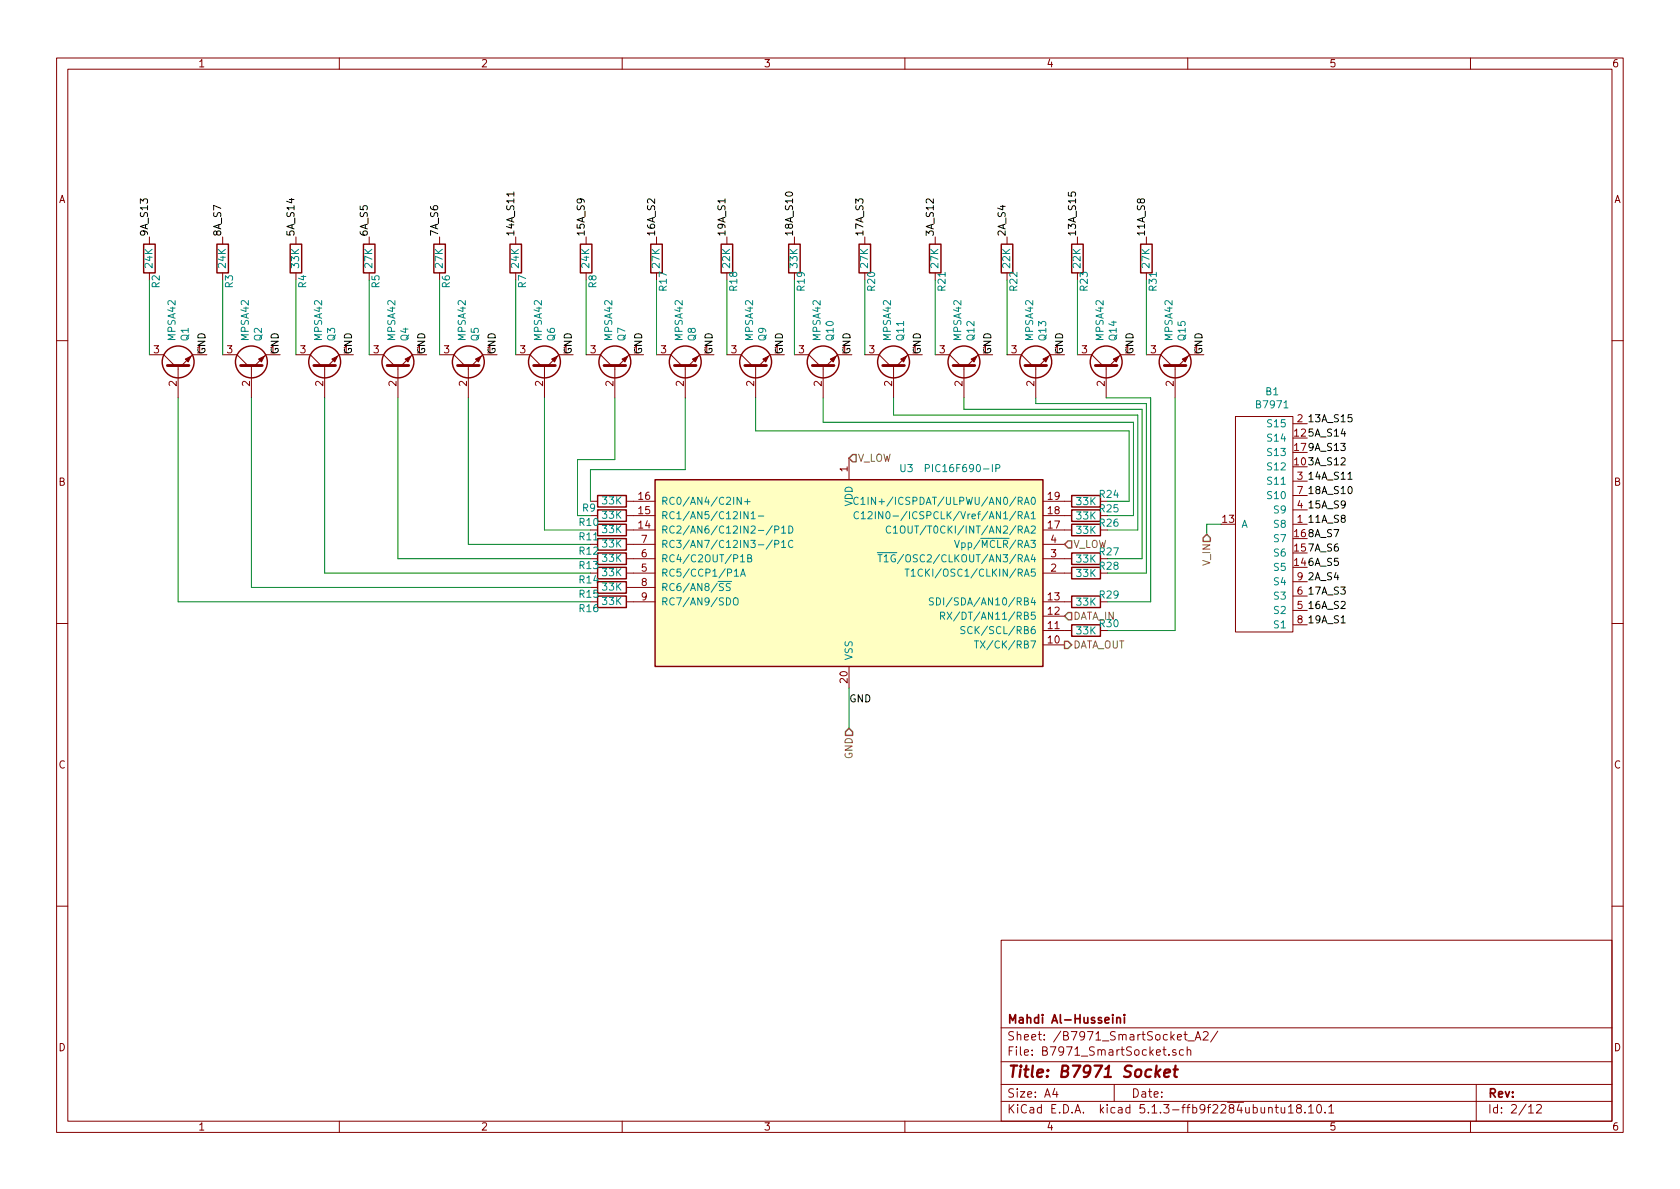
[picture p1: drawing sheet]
<svg xmlns="http://www.w3.org/2000/svg" width="297mm" height="210mm" viewBox="0 0 297 210" stroke-linecap="round" stroke-linejoin="round" font-family="sans-serif">
<g fill="none" stroke="#840000" stroke-width=".18">
<path d="M10 10.3h277v189.9h-277zM12 12.2h273v186.1h-273zM60 10.3v1.9M110 10.3v1.9M160 10.3v1.9M210 10.3v1.9M260 10.3v1.9M26.4 41.9v1.3M39.4 41.9v1.3M52.3 41.9v1.3M65.3 41.9v1.3M77.7 41.9v1.3"/>
<path d="M91.2 41.9v1.3M103.6 41.9v1.3M116.1 41.9v1.3M128.5 41.9v1.3M140.5 41.9v1.3M152.9 41.9v1.3M165.4 41.9v1.3M178.1 41.9v1.3M190.5 41.9v1.3M202.7 41.9v1.3M10 60.2h2M26.4 62.7h2.6l1.9 1.9"/>
<path d="M31.5 64.6v5.8M36.6 62.7h-2.6l-1.9 1.9M39.4 62.7h2.5l1.9 1.9M44.4 64.6v5.8M49.5 62.7h-2.5l-1.9 1.9M52.3 62.7h2.6l1.9 1.9M57.4 64.6v5.8M62.5 62.7h-2.6l-1.9 1.9M65.3 62.7h2.5l1.9 1.9M70.4 64.6v5.8M75.4 62.7h-2.5l-1.9 1.9M77.7 62.7h2.6l1.9 1.9"/>
<path d="M82.8 64.6v5.8M87.9 62.7h-2.6l-1.9 1.9M91.2 62.7h2.5l1.9 1.9M96.3 64.6v5.8M101.3 62.7h-2.5l-1.9 1.9M103.6 62.7h2.6l1.9 1.9M108.7 64.6v5.8M113.8 62.7h-2.5l-2 1.9M116.1 62.7h2.5l1.9 1.9M121.2 64.6v5.8M126.2 62.7h-2.5l-1.9 1.9M128.5 62.7h2.6l1.9 1.9"/>
<path d="M133.6 64.6v5.8M138.7 62.7h-2.6l-1.9 1.9M140.5 62.7h2.5l1.9 1.9M145.5 64.6v5.8M150.6 62.7h-2.5l-1.9 1.9M152.9 62.7h2.5l2 1.9M158 64.6v5.8M163.1 62.7h-2.6l-1.9 1.9M165.4 62.7h2.5l1.9 1.9M170.4 64.6v5.8M175.5 62.7h-2.5l-1.9 1.9M178.1 62.7h2.5l1.9 1.9"/>
<path d="M183.1 64.6v5.8M188.2 62.7h-2.5l-1.9 1.9M190.5 62.7h2.5l1.9 1.9M195.6 64.6v5.8M200.7 62.7h-2.6l-1.9 1.9M202.7 62.7h2.5l1.9 1.9M207.8 64.6v5.8M212.9 62.7h-2.6l-1.9 1.9M218.4 73.7h10.2v38.1h-10.2zM228.6 74.9h2.5M285 60.2h2M110.7 91.2h5.1"/>
<path d="M110.7 98.8h5.1M110.7 96.3h5.1M110.7 93.7h5.1M110.7 88.6h5.1M150.1 81v3.8M184.4 91.2h5.1M184.4 98.8h5.1M184.4 96.3h3.8M184.4 93.7h5.1M184.4 88.6h5.1M228.6 92.7h2.5M228.6 85.1h2.5"/>
<path d="M228.6 90.2h2.5M228.6 87.6h2.5M10 110.3h2M110.7 101.3h5.1M110.7 106.4h5.1M110.7 103.9h5.1M150.1 117.9v3.8M184.4 101.3h5.1M184.4 106.4h5.1M184.4 111.5h5.1M184.4 114h3.8M184.4 109h3.8"/>
<path d="M228.6 107.9h2.5M228.6 105.4h2.5M228.6 110.5h2.5M228.6 102.9h2.5M285 110.3h2M10 160.2h2M177 166.3h108v32h-108zM285 160.2h2M60 198.3v1.9M110 198.3v1.9M160 198.3v1.9M177 194.8h108"/>
<path d="M177 191.8h108M177 187.8h108M177 181.8h108M186.5 192.5l-.4 1h1M186.8 193v1M197 191.8v3M205.6 185.6h.6M205.8 185.1v1.3l.4 .2M206.7 186.5v.1M207.9 185.7a.37 .37 0 0 0-.6 .1l.1 .2 .5 .2 .1 .1-.3 .3-.4-.1M209.2 185.7l-.4-.1-.3 .3 .1 .6 .2 .1 .4-.1M209.3 182.9h.6"/>
<path d="M209.5 182.4v1.3l.4 .2M209.9 185.7h.1a.37 .37 0 0 1 .5 .1v.8M209.9 185.1v1.5M210 198.3v1.9M210 184.1h1.2M211.3 183.9l.5-1.5 .5 1.5M211.5 183.5h.7M212.8 182.6l.2-.2h.3l.2 .2 .1 .2-.9 1.1h.9M215.3 182.3l-1.3 2M224.3 196l.2-.2 .4 .1v.9M225.5 195.8h.5M225.7 195.3v1.3l.3 .2"/>
<path d="M226.5 195.8v.8a.37 .37 0 0 0 .7 .1M227.2 195.8v1M227.8 195.8l.4-.5v1.5M227.8 196.8h.9M229.5 196l-.3-.3 .1-.2 .2-.2 .4 .1 .2 .2-.1 .2-.6 .2a.48 .48 0 0 0-.1 .7l.2 .1 .5-.1a.48 .48 0 0 0-.1-.7h-.1M230.7 196.7v.1M231.4 195.8l.4-.5v1.5M231.4 196.8h.8M232.9 195.5l.4-.2a.94 .94 0 0 1 0 1.5 .79 .79 0 0 1-.4-1.3zM234.3 196.7v.1M234.9 195.8l.5-.5v1.5M234.9 196.8h.9"/>
<path d="M260 198.3v1.9M261 191.8v6.5M270.3 195.8l.4-.5v1.5M270.3 196.8h.8M271.7 195.5l.2-.2h.4l.2 .5-.9 1h.9"/>
</g>
<path d="M204.5 189.7l.5 .7M205.2 189.1l-.9 .8M205.9 189.8l1-.2-.1-.4-.6-.1-.3 .3v.9l.2 .1 .6-.1M207.5 189.1h.8M207.8 188.4l-.2 1.8 .1 .1 .4 .1" fill="none" stroke="#840000" stroke-width=".41"/>
<path d="M196.7 179.4v.2M196.7 179.9v1M197.5 179.9v1M198.8 179.4v.2M198.8 179.9v1M197.5 180.1l.2-.2 .3 .1 .1 .9" fill="none" stroke="#840000" stroke-width=".3"/>
<g fill="none" stroke="#840000" stroke-width=".25">
<path d="M25.4 43.2h2v5.1h-2zM38.4 43.2h2v5.1h-2zM51.3 43.2h2v5.1h-2zM64.3 43.2h2v5.1h-2zM76.7 43.2h2v5.1h-2zM90.2 43.2h2v5.1h-2zM102.6 43.2h2v5.1h-2zM115.1 43.2h2v5.1h-2zM127.5 43.2h2v5.1h-2zM139.4 43.2h2.1v5.1h-2.1zM151.9 43.2h2v5.1h-2zM164.3 43.2h2.1v5.1h-2.1z"/>
<path d="M177 43.2h2.1v5.1h-2.1zM189.5 43.2h2v5.1h-2zM201.7 43.2h2v5.1h-2zM105.7 97.8h5v2h-5zM105.7 95.2h5v2.1h-5zM105.7 92.7h5v2h-5zM105.7 90.2h5v2h-5zM105.7 87.6h5v2.1h-5zM115.8 84.8h68.6v33.1h-68.6zM189.5 90.2h5.1v2h-5.1zM189.5 97.8h5.1v2h-5.1zM189.5 92.7h5.1v2h-5.1z"/>
<path d="M189.5 87.6h5.1v2.1h-5.1zM105.7 100.3h5v2.1h-5zM105.7 105.4h5v2h-5zM105.7 102.9h5v2h-5zM189.5 110.5h5.1v2h-5.1zM189.5 105.4h5.1v2h-5.1zM189.5 100.3h5.1v2.1h-5.1z"/>
<circle cx="31.5" cy="64" r="2.82"/>
<circle cx="44.4" cy="64" r="2.82"/>
<circle cx="57.4" cy="64" r="2.82"/>
<circle cx="70.4" cy="64" r="2.82"/>
<circle cx="82.8" cy="64" r="2.82"/>
<circle cx="96.3" cy="64" r="2.82"/>
<circle cx="108.7" cy="64" r="2.82"/>
<circle cx="121.2" cy="64" r="2.82"/>
<circle cx="133.6" cy="64" r="2.82"/>
<circle cx="145.5" cy="64" r="2.82"/>
<circle cx="158" cy="64" r="2.82"/>
<circle cx="170.4" cy="64" r="2.82"/>
<circle cx="183.1" cy="64" r="2.82"/>
<circle cx="195.6" cy="64" r="2.82"/>
<circle cx="207.8" cy="64" r="2.82"/>
</g>
<g fill="none" stroke="#840000" stroke-width=".51">
<path d="M29.6 64.6h3.8M42.5 64.6h3.9M55.5 64.6h3.8M68.5 64.6h3.8M80.9 64.6h3.8M94.4 64.6h3.8M106.8 64.6h3.8M119.3 64.6h3.8M131.7 64.6h3.8M143.6 64.6h3.8M156.1 64.6h3.8M168.5 64.6h3.8"/>
<path d="M181.2 64.6h3.8M193.7 64.6h3.8M205.9 64.6h3.8"/>
</g>
<g fill="#840000" stroke="#840000" stroke-width=".18">
<path d="M71.6 63.5l1-.5-.5 1z"/>
<path d="M58.7 63.5l1-.5-.5 1z"/>
<path d="M45.7 63.5l1-.5-.5 1z"/>
<path d="M32.8 63.5l1-.5-.5 1z"/>
<path d="M196.8 63.5l1.1-.5-.5 1z"/>
<path d="M171.7 63.5l1-.5-.5 1z"/>
<path d="M209 63.5l1.1-.5-.6 1z"/>
<path d="M84.1 63.5l1-.5-.5 1z"/>
<path d="M97.5 63.5l1.1-.5-.6 1z"/>
<path d="M110 63.5l1-.5-.5 1z"/>
<path d="M122.4 63.5l1-.5-.5 1z"/>
<path d="M134.9 63.5l1-.5-.5 1z"/>
<path d="M146.8 63.5l1-.5-.5 1z"/>
<path d="M159.3 63.5l1-.5-.5 1z"/>
<path d="M184.4 63.5l1-.5-.5 1z"/>
</g>
<g fill="none" stroke="#008484" stroke-width=".18">
<path d="M227 72.1h.7M130.9 98.4l.4-.3v1.3M130.9 99.4h.7M131.1 87.9v1.3l-.8-1.3v1.3M131.6 88.7h1M132.2 88.2v1M132.2 98.7l.5-.1 .2-.2-.1-.2-.6-.1v1.3h.5l.2-.2v-.3l-.3-.2M132.3 90.5v1.2l-.8-1.2v1.2M132.8 90.8l.4-.3v1.2M132.8 91.7h.7M134.1 91.3h1M136.6 93l-1.1 1.6"/>
<path d="M136.6 95.5l-1.1 1.6M137 93.7l.6-.1 .1-.2-.1-.3-.1-.1h-.5v1.3M137 96.2h.6l.1-.2-.1-.3-.1-.2h-.5v1.3M138.2 93.4l.4-.4v1.3M138.2 95.9l.4-.4v1.3M138.2 94.3h.7M138.2 96.8h.7M139.5 93a.64 .64 0 0 1 .7 .6 .64 .64 0 0 1-.7 .7zM140.2 95.7a.6 .6 0 0 0-.8 .4 .6 .6 0 0 0 .6 .7l.2-.1M151.7 88.1a.51 .51 0 0 0-.6 0 .51 .51 0 0 0-.1 .6 .46 .46 0 0 0 .2 .5 .46 .46 0 0 0 .5-.1M151.8 90.6a.6 .6 0 0 0-.9 .4 .6 .6 0 0 0 .6 .7l.3-.1M152.2 88.3l.4-.4v1.3"/>
<path d="M152.2 89.2h.7M152.3 90.8l.3-.3v1.2M152.3 91.7h.7M153.5 90.6l.5-.1 .2 .3v.2l-.8 .7h.8M153.5 87.9v1.3M154.8 90.5v1.2M154.8 87.9v1.3l-.7-1.3v1.3M155.1 97.7h3.5M155.2 98.1h.8M155.6 98.1v1.3M156.1 90.5v1.2l-.8-1.2v1.2M156.3 98.4l.4-.3v1.3"/>
<path d="M156.3 99.4h.7M157.5 93.1a.6 .6 0 0 0-.9 .4 .6 .6 0 0 0 .6 .8l.3-.1M158 93.4l.3-.4v1.3M158 94.3h.7M158.3 98.2a.59 .59 0 0 0-.8 .5 .59 .59 0 0 0 .8 .6v-.5h-.2M159.2 93.2l.3-.2a.45 .45 0 0 1 .5 .4v.4l-.2 .4h-.4a1.07 1.07 0 0 1-.2-1zM163.6 82.8l.6-.1 .1-.1v-.3l-.2-.2h-.5v1.3M168.8 95.5l.4 1.3 .4-1.3M176.1 82.8l.6-.1v-.4l-.1-.2h-.5v1.3M126.9 102.8h2.5M127.9 103.2h-.5l-.1 .1-.1 .2 .1 .2 .5 .2 .1 .3-.2 .2h-.5M129.1 103.2h-.5l-.2 .1v.4l.6 .2 .1 .3-.2 .2h-.5"/>
<path d="M129.7 105.9a.45 .45 0 0 1 .8 0 .88 .88 0 0 1-.3 1.1l-.4-.1a1.07 1.07 0 0 1-.1-1zM129.8 101l.4-.4v1.3M129.8 101.9h.8M130.9 101.9l.5-1.3 .4 1.3M131.1 101.5h.5M160 100.6h.7M160.4 100.6v1.3M161.1 101l.4-.4v1.3M161.1 101.9h.7M163.1 100.8a.6 .6 0 0 0-.8 .4 .6 .6 0 0 0 .6 .7l.2-.1M165 105.8l-.5-.1-.1 .1v.4l.5 .2 .1 .4-.2 .2-.5-.1M165.6 105.7a.64 .64 0 0 1 .7 .6 .64 .64 0 0 1-.7 .7z"/>
<path d="M166.3 108.9l.7-.1v-.4l-.2-.2h-.5v1.3M166.6 108.9l.4 .6M167.5 108.2l.8 1.3M168.3 108.2l-.8 1.3M170.6 110.9l-.5-.1-.2 .1v.4l.6 .2 .1 .3-.2 .3-.5-.1M172.3 113.3h.7M172.6 113.3v1.3M173.3 113.3l.9 1.3M174.2 113.3l-.9 1.3"/>
</g>
<path d="M115.8 84.8h68.6v33.1h-68.6z" fill="#ffffc2" stroke="#ffffc2" stroke-width=".18"/>
<g fill="none" stroke="#008400" stroke-width=".18">
<path d="M26.4 49.5v13.2M39.4 49.5v13.2M52.3 49.5v13.2M65.3 49.5v13.2M77.7 49.5v13.2M91.2 49.5v13.2M103.6 49.5v13.2M116.1 49.5v13.2M128.5 49.5v13.2M140.5 49.5v13.2M152.9 49.5v13.2M165.4 49.5v13.2"/>
<path d="M178.1 49.5v13.2M190.5 49.5v13.2M202.7 49.5v13.2M31.5 70.4v36h72.9M44.4 70.4v33.5h60M57.4 70.4v30.9h47M70.4 70.4v28.4h34M82.8 70.4v25.9h21.6M96.3 70.4v23.3h8.1M108.7 70.4v10.9h-6.6v9.9M121.2 70.4v12.7h-16.8v5.5M133.6 70.4v5.8h66v12.4h-3.8"/>
<path d="M145.5 70.4v4.3h54.9v16.5h-4.6M158 70.4v3h43.2v20.3h-5.4M170.4 70.4v2h31.5v26.4h-6.1M183.1 70.4v1h19.6v29.9h-6.9M195.6 70.4h7.9v36h-7.7M207.8 70.4v41.1h-12M215.9 92.7h-2.5v1.8M150.1 121.7v7.1"/>
</g>
<path d="M150.7 80.4h.7v1.3h-.7l-.6-.7zM188.8 95.6h.7v1.3h-.7l-.6-.6zM213.4 94.5l.6 .6v.7h-1.3v-.7zM188.2 113.4h.6l.7 .6-.7 .7h-.6zM188.8 108.3h.7v1.3h-.7l-.6-.6zM150.1 128.8l.6 .6v.6h-1.2v-.6z" fill="none" stroke="#848400" stroke-width=".25"/>
<path d="M90.9 34.3h-1.3l.3 .4M90.9 34v.7M128.2 35.2v.7M138.9 34.1a.83 .83 0 0 1 1.2 .2 .67 .67 0 0 1-.6 .4 .67 .67 0 0 1-.6-.4zM188.9 34v.6l.6 .1-.1-.2 .1-.5h.5l.2 .2-.2 .5M239 73.3h-.6l-.1 .6 .2-.1 .5 .1v.6l-.2 .1-.5-.1M238.3 83.8l.4-.3v1.3M238.3 84.8h.8M238.5 86.2l.1-.2a.67 .67 0 0 1 .5 .7 .67 .67 0 0 1-.5 .6l-.3-.5zM237.1 110.2h.7" fill="none" stroke="#000" stroke-width=".18"/>
<text font-size="2.8" fill="#840000" x="178" y="190.5">Title: B7971 Socket</text>
<g font-size="2.1" fill="#840000">
<text x="178" y="184">Sheet: /B7971_SmartSocket_A2/</text>
<text x="178" y="181">Mahdi Al-Husseini</text>
<text x="178" y="186.7">File: B7971_SmartSocket.sch</text>
<text x="178" y="196.9">KiCad E.D.A. kicad 5.1.3-ffb9f2284ubuntu18.10.1</text>
<text x="178" y="194.1">Size: A4</text>
<text x="200" y="194.1">Date:</text>
<text x="263" y="194.1">Rev:</text>
<text x="263" y="196.9">Id: 2/12</text>
</g>
<g font-size="1.8" fill="#840000">
<text x="35" y="11.9">1</text>
<text x="85" y="11.9">2</text>
<text x="135" y="11.9">3</text>
<text x="185" y="11.9">4</text>
<text x="235" y="11.9">5</text>
<text x="285" y="11.9">6</text>
<text x="10.4" y="35.9">A</text>
<text x="285.4" y="35.9">A</text>
<text x="27.2" y="62.5">3</text>
<text x="34.8" y="62.5">1</text>
<text x="40.2" y="62.5">3</text>
<text x="47.8" y="62.5">1</text>
<text x="53.1" y="62.5">3</text>
<text x="60.7" y="62.5">1</text>
<text x="66.1" y="62.5">3</text>
<text x="73.7" y="62.5">1</text>
<text x="78.5" y="62.5">3</text>
<text x="86.1" y="62.5">1</text>
<text x="92" y="62.5">3</text>
<text x="99.6" y="62.5">1</text>
<text x="104.4" y="62.5">3</text>
<text x="112" y="62.5">1</text>
<text x="116.9" y="62.5">3</text>
<text x="124.5" y="62.5">1</text>
<text x="129.3" y="62.5">3</text>
<text x="136.9" y="62.5">1</text>
<text x="141.2" y="62.5">3</text>
<text x="148.9" y="62.5">1</text>
<text x="153.7" y="62.5">3</text>
<text x="161.3" y="62.5">1</text>
<text x="166.1" y="62.5">3</text>
<text x="173.8" y="62.5">1</text>
<text x="178.8" y="62.5">3</text>
<text x="186.5" y="62.5">1</text>
<text x="191.3" y="62.5">3</text>
<text x="198.9" y="62.5">1</text>
<text x="203.5" y="62.5">3</text>
<text x="211.1" y="62.5">1</text>
<text x="31.2" y="68.3" transform="rotate(-90 31.2 68.3)">2</text>
<text x="44.2" y="68.3" transform="rotate(-90 44.2 68.3)">2</text>
<text x="57.1" y="68.3" transform="rotate(-90 57.1 68.3)">2</text>
<text x="70.1" y="68.3" transform="rotate(-90 70.1 68.3)">2</text>
<text x="82.5" y="68.3" transform="rotate(-90 82.5 68.3)">2</text>
<text x="96" y="68.3" transform="rotate(-90 96 68.3)">2</text>
<text x="108.5" y="68.3" transform="rotate(-90 108.5 68.3)">2</text>
<text x="120.9" y="68.3" transform="rotate(-90 120.9 68.3)">2</text>
<text x="133.3" y="68.3" transform="rotate(-90 133.3 68.3)">2</text>
<text x="145.3" y="68.3" transform="rotate(-90 145.3 68.3)">2</text>
<text x="157.7" y="68.3" transform="rotate(-90 157.7 68.3)">2</text>
<text x="170.2" y="68.3" transform="rotate(-90 170.2 68.3)">2</text>
<text x="182.9" y="68.3" transform="rotate(-90 182.9 68.3)">2</text>
<text x="195.3" y="68.3" transform="rotate(-90 195.3 68.3)">2</text>
<text x="207.5" y="68.3" transform="rotate(-90 207.5 68.3)">2</text>
<text x="229.4" y="74.7">2</text>
<text x="149.9" y="83.4" transform="rotate(-90 149.9 83.4)">1</text>
<text x="10.4" y="85.9">B</text>
<text x="113" y="88.4">16</text>
<text x="185.3" y="88.4">19</text>
<text x="229.4" y="84.8">3</text>
<text x="229.4" y="89.9">4</text>
<text x="229.4" y="87.4">7</text>
<text x="285.4" y="85.9">B</text>
<text x="113" y="93.5">14</text>
<text x="113" y="90.9">15</text>
<text x="185.3" y="93.5">17</text>
<text x="185.3" y="90.9">18</text>
<text x="216.2" y="92.5">13</text>
<text x="229.4" y="92.5">1</text>
<text x="113.4" y="101.1">5</text>
<text x="113.4" y="98.5">6</text>
<text x="113.4" y="96">7</text>
<text x="185.8" y="101.1">2</text>
<text x="185.8" y="98.5">3</text>
<text x="185.8" y="96">4</text>
<text x="113.4" y="103.6">8</text>
<text x="113.4" y="106.2">9</text>
<text x="185.3" y="106.2">13</text>
<text x="229.4" y="107.7">5</text>
<text x="229.4" y="105.2">6</text>
<text x="229.4" y="102.6">9</text>
<text x="185.3" y="113.8">10</text>
<text x="185.3" y="111.2">11</text>
<text x="185.3" y="108.7">12</text>
<text x="229.4" y="110.2">8</text>
<text x="149.9" y="120.7" transform="rotate(-90 149.9 120.7)">20</text>
<text x="10.4" y="135.9">C</text>
<text x="285.4" y="135.9">C</text>
<text x="10.4" y="185.9">D</text>
<text x="285.4" y="185.9">D</text>
<text x="35" y="199.9">1</text>
<text x="85" y="199.9">2</text>
<text x="135" y="199.9">3</text>
<text x="185" y="199.9">4</text>
<text x="235" y="199.9">5</text>
<text x="285" y="199.9">6</text>
</g>
<g font-size="1.8">
<text x="26.2" y="41.9" transform="rotate(-90 26.2 41.9)">9A_S13</text>
<text x="39.1" y="41.9" transform="rotate(-90 39.1 41.9)">8A_S7</text>
<text x="52.1" y="41.9" transform="rotate(-90 52.1 41.9)">5A_S14</text>
<text x="65" y="41.9" transform="rotate(-90 65 41.9)">6A_S5</text>
<text x="77.5" y="41.9" transform="rotate(-90 77.5 41.9)">7A_S6</text>
<text x="90.9" y="41.9" transform="rotate(-90 90.9 41.9)">14A_S11</text>
<text x="103.4" y="41.9" transform="rotate(-90 103.4 41.9)">15A_S9</text>
<text x="115.8" y="41.9" transform="rotate(-90 115.8 41.9)">16A_S2</text>
<text x="128.3" y="41.9" transform="rotate(-90 128.3 41.9)">19A_S1</text>
<text x="140.2" y="41.9" transform="rotate(-90 140.2 41.9)">18A_S10</text>
<text x="152.7" y="41.9" transform="rotate(-90 152.7 41.9)">17A_S3</text>
<text x="165.1" y="41.9" transform="rotate(-90 165.1 41.9)">3A_S12</text>
<text x="177.8" y="41.9" transform="rotate(-90 177.8 41.9)">2A_S4</text>
<text x="190.2" y="41.9" transform="rotate(-90 190.2 41.9)">13A_S15</text>
<text x="202.4" y="41.9" transform="rotate(-90 202.4 41.9)">11A_S8</text>
<text x="36.3" y="62.7" transform="rotate(-90 36.3 62.7)">GND</text>
<text x="49.3" y="62.7" transform="rotate(-90 49.3 62.7)">GND</text>
<text x="62.2" y="62.7" transform="rotate(-90 62.2 62.7)">GND</text>
<text x="75.2" y="62.7" transform="rotate(-90 75.2 62.7)">GND</text>
<text x="87.6" y="62.7" transform="rotate(-90 87.6 62.7)">GND</text>
<text x="101.1" y="62.7" transform="rotate(-90 101.1 62.7)">GND</text>
<text x="113.5" y="62.7" transform="rotate(-90 113.5 62.7)">GND</text>
<text x="126" y="62.7" transform="rotate(-90 126 62.7)">GND</text>
<text x="138.4" y="62.7" transform="rotate(-90 138.4 62.7)">GND</text>
<text x="150.4" y="62.7" transform="rotate(-90 150.4 62.7)">GND</text>
<text x="162.8" y="62.7" transform="rotate(-90 162.8 62.7)">GND</text>
<text x="175.3" y="62.7" transform="rotate(-90 175.3 62.7)">GND</text>
<text x="188" y="62.7" transform="rotate(-90 188 62.7)">GND</text>
<text x="200.4" y="62.7" transform="rotate(-90 200.4 62.7)">GND</text>
<text x="212.6" y="62.7" transform="rotate(-90 212.6 62.7)">GND</text>
<text x="228.9" y="77.2">125A_S14</text>
<text x="231.1" y="74.7">13A_S15</text>
<text x="228.9" y="82.3">103A_S12</text>
<text x="228.9" y="79.8">179A_S13</text>
<text x="231.1" y="84.8">14A_S11</text>
<text x="231.1" y="89.9">15A_S9</text>
<text x="231.1" y="87.4">18A_S10</text>
<text x="228.9" y="95">168A_S7</text>
<text x="231.1" y="92.5">11A_S8</text>
<text x="228.9" y="100.1">146A_S5</text>
<text x="228.9" y="97.5">157A_S6</text>
<text x="231.1" y="102.6">2A_S4</text>
<text x="231.1" y="107.7">16A_S2</text>
<text x="231.1" y="105.2">17A_S3</text>
<text x="231.1" y="110.2">19A_S1</text>
<text x="150.1" y="124.2">GND</text>
</g>
<g font-size="1.8" fill="#008484">
<text x="27" y="47.3" transform="rotate(-90 27 47.3)">24K</text>
<text x="39.9" y="47.3" transform="rotate(-90 39.9 47.3)">24K</text>
<text x="52.9" y="47.3" transform="rotate(-90 52.9 47.3)">33K</text>
<text x="65.8" y="47.3" transform="rotate(-90 65.8 47.3)">27K</text>
<text x="78.3" y="47.3" transform="rotate(-90 78.3 47.3)">27K</text>
<text x="91.7" y="47.3" transform="rotate(-90 91.7 47.3)">24K</text>
<text x="104.2" y="47.3" transform="rotate(-90 104.2 47.3)">24K</text>
<text x="116.6" y="47.3" transform="rotate(-90 116.6 47.3)">27K</text>
<text x="129.1" y="47.3" transform="rotate(-90 129.1 47.3)">22K</text>
<text x="141" y="47.3" transform="rotate(-90 141 47.3)">33K</text>
<text x="153.5" y="47.3" transform="rotate(-90 153.5 47.3)">27K</text>
<text x="165.9" y="47.3" transform="rotate(-90 165.9 47.3)">27K</text>
<text x="178.6" y="47.3" transform="rotate(-90 178.6 47.3)">22K</text>
<text x="191.1" y="47.3" transform="rotate(-90 191.1 47.3)">22K</text>
<text x="203.3" y="47.3" transform="rotate(-90 203.3 47.3)">27K</text>
<text x="28.2" y="50.9" transform="rotate(-90 28.2 50.9)">R2</text>
<text x="41.2" y="50.9" transform="rotate(-90 41.2 50.9)">R3</text>
<text x="54.2" y="50.9" transform="rotate(-90 54.2 50.9)">R4</text>
<text x="67.1" y="50.9" transform="rotate(-90 67.1 50.9)">R5</text>
<text x="79.6" y="50.9" transform="rotate(-90 79.6 50.9)">R6</text>
<text x="93" y="50.9" transform="rotate(-90 93 50.9)">R7</text>
<text x="105.5" y="50.9" transform="rotate(-90 105.5 50.9)">R8</text>
<text x="117.9" y="51.4" transform="rotate(-90 117.9 51.4)">R17</text>
<text x="130.4" y="51.4" transform="rotate(-90 130.4 51.4)">R18</text>
<text x="142.3" y="51.4" transform="rotate(-90 142.3 51.4)">R19</text>
<text x="154.7" y="51.4" transform="rotate(-90 154.7 51.4)">R20</text>
<text x="167.2" y="51.4" transform="rotate(-90 167.2 51.4)">R21</text>
<text x="179.9" y="51.4" transform="rotate(-90 179.9 51.4)">R22</text>
<text x="192.3" y="51.4" transform="rotate(-90 192.3 51.4)">R23</text>
<text x="204.5" y="51.4" transform="rotate(-90 204.5 51.4)">R31</text>
<text x="31" y="60.2" transform="rotate(-90 31 60.2)">MPSA42</text>
<text x="33.4" y="60.3" transform="rotate(-90 33.4 60.3)">Q1</text>
<text x="44" y="60.2" transform="rotate(-90 44 60.2)">MPSA42</text>
<text x="46.3" y="60.3" transform="rotate(-90 46.3 60.3)">Q2</text>
<text x="56.9" y="60.2" transform="rotate(-90 56.9 60.2)">MPSA42</text>
<text x="59.3" y="60.3" transform="rotate(-90 59.3 60.3)">Q3</text>
<text x="69.9" y="60.2" transform="rotate(-90 69.9 60.2)">MPSA42</text>
<text x="72.2" y="60.3" transform="rotate(-90 72.2 60.3)">Q4</text>
<text x="82.3" y="60.2" transform="rotate(-90 82.3 60.2)">MPSA42</text>
<text x="84.7" y="60.3" transform="rotate(-90 84.7 60.3)">Q5</text>
<text x="95.8" y="60.2" transform="rotate(-90 95.8 60.2)">MPSA42</text>
<text x="98.1" y="60.3" transform="rotate(-90 98.1 60.3)">Q6</text>
<text x="108.3" y="60.2" transform="rotate(-90 108.3 60.2)">MPSA42</text>
<text x="110.6" y="60.3" transform="rotate(-90 110.6 60.3)">Q7</text>
<text x="120.7" y="60.2" transform="rotate(-90 120.7 60.2)">MPSA42</text>
<text x="123" y="60.3" transform="rotate(-90 123 60.3)">Q8</text>
<text x="133.1" y="60.2" transform="rotate(-90 133.1 60.2)">MPSA42</text>
<text x="135.5" y="60.3" transform="rotate(-90 135.5 60.3)">Q9</text>
<text x="145.1" y="60.2" transform="rotate(-90 145.1 60.2)">MPSA42</text>
<text x="147.4" y="60.2" transform="rotate(-90 147.4 60.2)">Q10</text>
<text x="157.5" y="60.2" transform="rotate(-90 157.5 60.2)">MPSA42</text>
<text x="159.8" y="60.2" transform="rotate(-90 159.8 60.2)">Q11</text>
<text x="170" y="60.2" transform="rotate(-90 170 60.2)">MPSA42</text>
<text x="172.3" y="60.2" transform="rotate(-90 172.3 60.2)">Q12</text>
<text x="182.7" y="60.2" transform="rotate(-90 182.7 60.2)">MPSA42</text>
<text x="185" y="60.2" transform="rotate(-90 185 60.2)">Q13</text>
<text x="195.1" y="60.2" transform="rotate(-90 195.1 60.2)">MPSA42</text>
<text x="197.4" y="60.2" transform="rotate(-90 197.4 60.2)">Q14</text>
<text x="207.3" y="60.2" transform="rotate(-90 207.3 60.2)">MPSA42</text>
<text x="209.6" y="60.2" transform="rotate(-90 209.6 60.2)">Q15</text>
<text x="223.8" y="69.9">B1</text>
<text x="222.4" y="72.2">B7971</text>
<text x="224.4" y="75.6">S15</text>
<text x="159.2" y="83.5">U3</text>
<text x="164.6" y="83.5">PIC16F690-IP</text>
<text x="224.4" y="83.2">S12</text>
<text x="224.4" y="78.1">S14</text>
<text x="224.4" y="80.6">S13</text>
<text x="106.6" y="89.2">33K</text>
<text x="116.8" y="89.3">RC0/AN4/C2IN+</text>
<text x="150.7" y="89.6" transform="rotate(-90 150.7 89.6)">VDD</text>
<text x="155" y="89.3">C1IN+/ICSPDAT/ULPWU/AN0/RA0</text>
<text x="190.4" y="89.3">33K</text>
<text x="194.5" y="88.1">R24</text>
<text x="224.4" y="85.7">S11</text>
<text x="224.4" y="88.3">S10</text>
<text x="102.5" y="95.5">R11</text>
<text x="103" y="90.5">R9</text>
<text x="106.6" y="94.3">33K</text>
<text x="106.6" y="91.7">33K</text>
<text x="116.8" y="94.4">RC2/AN6/C12IN2-/P1D</text>
<text x="116.8" y="91.8">RC1/AN5/C12IN1-</text>
<text x="156.6" y="91.8">C12IN0-/ICSPCLK/Vref/AN1/RA1</text>
<text x="160.4" y="94.4">C1OUT/T0CKI/INT/AN2/RA2</text>
<text x="190.4" y="91.9">33K</text>
<text x="190.4" y="94.4">33K</text>
<text x="194.5" y="90.6">R25</text>
<text x="194.5" y="93.1">R26</text>
<text x="219.5" y="93.3">A</text>
<text x="225.4" y="93.3">S8</text>
<text x="225.4" y="95.9">S7</text>
<text x="225.4" y="90.8">S9</text>
<text x="102.5" y="100.6">R13</text>
<text x="102.5" y="98.1">R12</text>
<text x="106.6" y="101.9">33K</text>
<text x="106.6" y="99.4">33K</text>
<text x="106.6" y="96.8">33K</text>
<text x="116.8" y="102">RC5/CCP1/P1A</text>
<text x="116.8" y="99.4">RC4/C2OUT/P1B</text>
<text x="116.8" y="96.9">RC3/AN7/C12IN3-/P1C</text>
<text x="158.7" y="99.4">T1G/OSC2/CLKOUT/AN3/RA4</text>
<text x="163" y="102">T1CKI/OSC1/CLKIN/RA5</text>
<text x="170.4" y="96.9">Vpp/MCLR/RA3</text>
<text x="190.4" y="99.5">33K</text>
<text x="194.5" y="98.2">R27</text>
<text x="194.5" y="100.8">R28</text>
<text x="225.4" y="101">S5</text>
<text x="225.4" y="98.4">S6</text>
<text x="102.5" y="103.2">R14</text>
<text x="102.5" y="105.7">R15</text>
<text x="106.6" y="107">33K</text>
<text x="106.6" y="104.4">33K</text>
<text x="116.8" y="104.5">RC6/AN8/SS</text>
<text x="116.8" y="107.1">RC7/AN9/SDO</text>
<text x="167.2" y="107.1">SDI/SDA/AN10/RB4</text>
<text x="190.4" y="107.1">33K</text>
<text x="190.4" y="102">33K</text>
<text x="194.5" y="105.8">R29</text>
<text x="225.4" y="106">S3</text>
<text x="225.4" y="103.5">S4</text>
<text x="102.5" y="108.2">R16</text>
<text x="169" y="109.6">RX/DT/AN11/RB5</text>
<text x="171.6" y="112.1">SCK/SCL/RB6</text>
<text x="190.4" y="112.2">33K</text>
<text x="225.4" y="108.6">S2</text>
<text x="225.4" y="111.1">S1</text>
<text x="150.7" y="116.8" transform="rotate(-90 150.7 116.8)">VSS</text>
<text x="174" y="114.7">TX/CK/RB7</text>
</g>
<g font-size="1.8" fill="#848400">
<text x="151.6" y="81.7">V_LOW</text>
<text x="189.7" y="96.9">V_LOW</text>
<text x="214" y="99.9" transform="rotate(-90 214 99.9)">V_IN</text>
<text x="189.7" y="109.6">DATA_IN</text>
<text x="194.5" y="110.9">R30</text>
<text x="189.7" y="114.7">DATA_OUT</text>
<text x="150.7" y="134.2" transform="rotate(-90 150.7 134.2)">GND</text>
</g>
<text font-size="1.8" fill="#008400" x="102.5" y="93">R10</text>
</svg>
